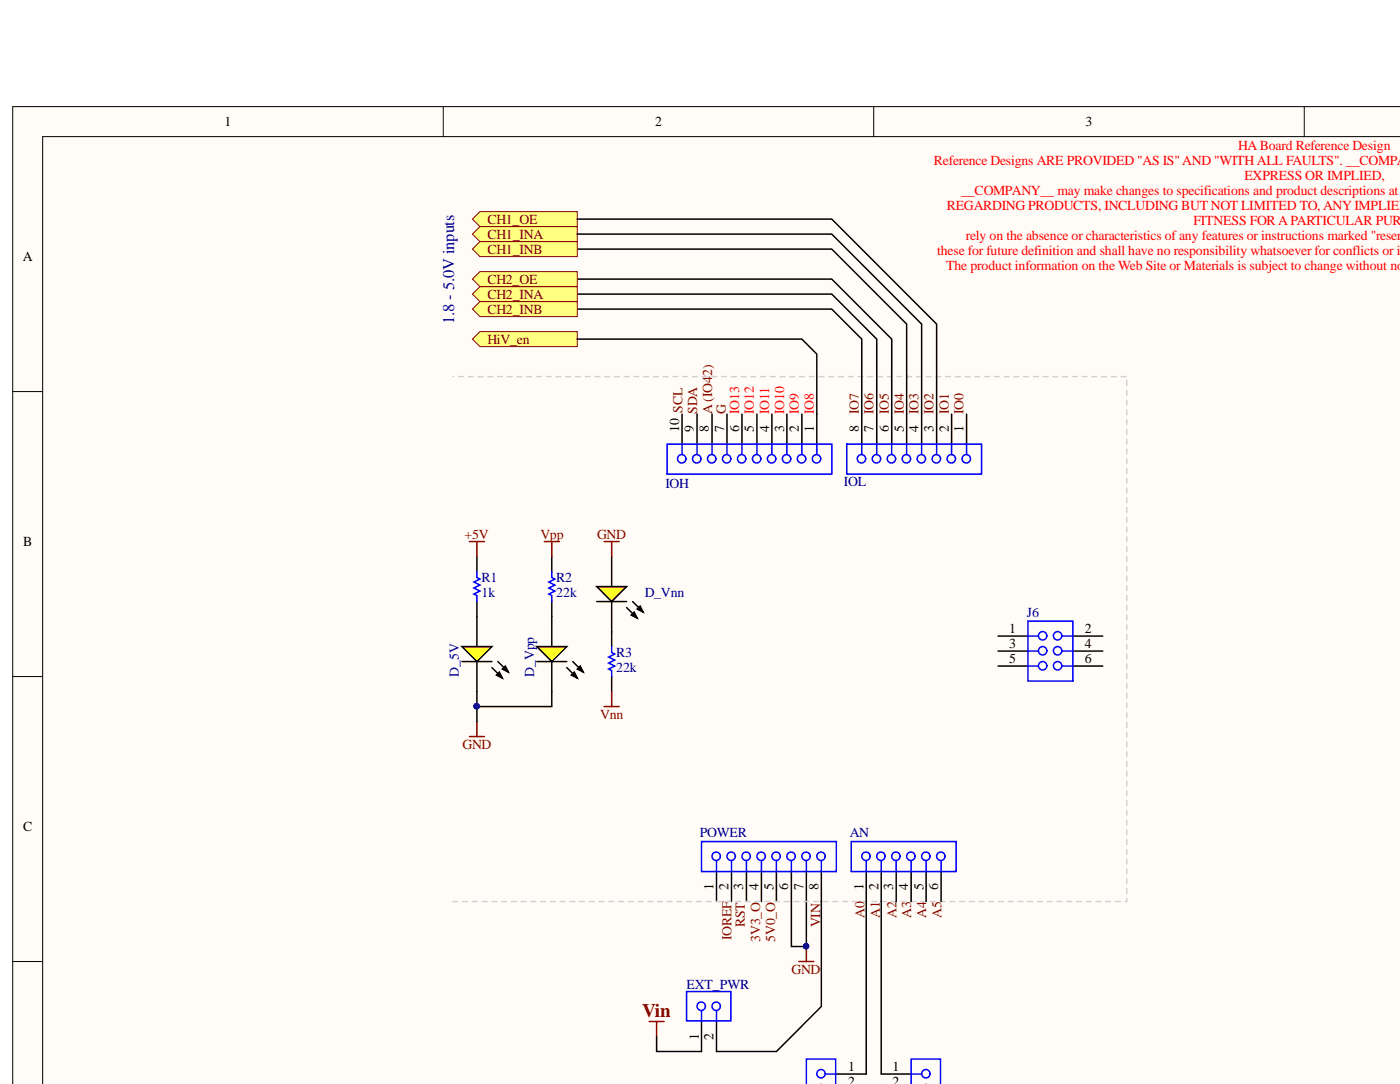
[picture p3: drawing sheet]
<svg xmlns="http://www.w3.org/2000/svg" width="223mm" height="173mm" viewBox="0 0 223 173" stroke-linecap="round" stroke-linejoin="round" font-family="sans-serif">
<g fill="#fffcf8" stroke="#000" stroke-width=".16">
<path d="M2 17h221.4v155.9h-221.4z"/>
<path d="M6.8 21.8h216.6v151.1h-216.6z"/>
</g>
<path d="M70.7 17v4.8M139.4 17v4.8M208 17v4.8M2 62.4h4.8M2 107.9h4.8M2 153.3h4.8" fill="none" stroke="#000" stroke-width=".16"/>
<g fill="none" stroke="#000" stroke-width=".24">
<path d="M159.2 101.4h4.8M159.2 103.8h4.8M159.2 106.2h4.8M171.1 101.4h4.8M171.1 103.8h4.8M171.1 106.2h4.8M114.3 139v4.8M116.7 139v4.8M119.1 139v4.8M121.5 139v4.8M123.8 139v4.8M126.2 139v11.9h2.4v-11.9"/>
<path d="M131 139v4.8M138.2 143.8v27.5h-4.8M140.6 143.8v27.5h4.7"/>
</g>
<g fill="none" stroke="#00f" stroke-width=".24">
<path d="M164 99h7.1v9.6h-7.1zM164 103.8h1.6M164 106.2h1.6M164 101.4h1.6M169.5 103.8h1.6M169.5 106.2h1.6M169.5 101.4h1.6M111.9 134.2h21.5v4.8h-21.5zM114.3 137.3v1.7M116.7 137.3v1.7M119.1 137.3v1.7M121.5 137.3v1.7"/>
<path d="M123.8 137.3v1.7M126.2 137.3v1.7M128.6 137.3v1.7M131 137.3v1.7M128.6 172.9v-4h4.7v4M131.7 171.3h1.7M145.3 172.9v-4h4.7v4M145.3 171.3h1.7"/>
<circle cx="166.3" cy="106.2" r=".67"/>
<circle cx="166.3" cy="103.8" r=".67"/>
<circle cx="166.3" cy="101.4" r=".67"/>
<circle cx="168.7" cy="106.2" r=".67"/>
<circle cx="168.7" cy="103.8" r=".67"/>
<circle cx="168.7" cy="101.4" r=".67"/>
<circle cx="114.2" cy="136.5" r=".67"/>
<circle cx="116.6" cy="136.5" r=".67"/>
<circle cx="119" cy="136.5" r=".67"/>
<circle cx="121.4" cy="136.5" r=".67"/>
<circle cx="123.8" cy="136.5" r=".67"/>
<circle cx="126.2" cy="136.5" r=".67"/>
<circle cx="128.6" cy="136.5" r=".67"/>
<circle cx="131" cy="136.5" r=".67"/>
<circle cx="131" cy="171.2" r=".67"/>
<circle cx="147.7" cy="171.2" r=".67"/>
</g>
<path d="M127.4 153.3h2.4M128.6 150.9v2.4" fill="none" stroke="#800000" stroke-width=".24"/>
<circle cx="128.6" cy="150.9" r=".43" fill="#000080" stroke="#000080" stroke-width=".16"/>
<path d="M72.2 143.8h107.5v-83.7h-107.5" fill="none" stroke="#d0d0d0" stroke-width=".24" stroke-dasharray=".8 .8"/>
<g fill="#ffff80" stroke="#800000" stroke-width=".16">
<path d="M76.5 33.7h15.6v2.4h-15.6l-1.1-1.2z" fill-rule="evenodd"/>
<path d="M76.5 36.1h15.6v2.4h-15.6l-1.1-1.2z" fill-rule="evenodd"/>
</g>
<path d="M92.1 34.9h40.6l16.7 16.8v14.3M92.1 39.7h40.6l11.9 12v14.3M92.1 37.3h40.6l14.3 14.4v14.3M92.1 46.9h40.6l7.1 7.2v11.9M92.1 49.3h40.6l4.8 4.8v11.9M92.1 44.5h40.6l9.5 9.6v11.9" fill="none" stroke="#000" stroke-width=".24"/>
<g fill="#ffff80" stroke="#800000" stroke-width=".16">
<path d="M76.5 45.7h15.6v2.4h-15.6l-1.1-1.2z" fill-rule="evenodd"/>
<path d="M76.5 43.3h15.6v2.4h-15.6l-1.1-1.2z" fill-rule="evenodd"/>
<path d="M76.5 38.5h15.6v2.4h-15.6l-1.1-1.2z" fill-rule="evenodd"/>
<path d="M76.5 48.1h15.6v2.4h-15.6l-1.1-1.2z" fill-rule="evenodd"/>
</g>
<path d="M76.1 98.3v4.8M76.1 105.5v4.8" fill="none" stroke="#000" stroke-width=".24"/>
<path d="M73.7 103.1h4.8l-2.4 2.4z" fill="#ff0" stroke="#000" stroke-width=".24"/>
<path d="M88 98.3v4.8M73.7 105.5h4.8M78.5 106.5l1.6 1.6M79.4 105.5l1.7 1.7M88 105.5v4.8" fill="none" stroke="#000" stroke-width=".24"/>
<path d="M79.7 107.2l.4 .9-.9-.5zM80.6 106.2l.5 1-1-.5z" fill="#000" stroke="#000" stroke-width=".24"/>
<path d="M85.6 103.1h4.8l-2.4 2.4z" fill="#ff0" stroke="#000" stroke-width=".24"/>
<g fill="none" stroke="#000" stroke-width=".24">
<path d="M108.8 66v4.8M111.2 66v4.8M113.6 66v4.8M116 66v4.8M118.3 66v4.8M120.7 66v4.8M123.1 66v4.8M125.5 66v4.8M127.9 66v4.8M130.3 66v4.8M137.5 66v4.8M139.8 66v4.8"/>
<path d="M142.2 66v4.8M144.6 66v4.8M147 66v4.8M149.4 66v4.8M151.8 66v4.8M154.2 66v4.8M76.1 88.8v2.3M76.1 95.9v2.4M88 88.8v2.3M88 95.9v2.4M97.6 88.8v4.7M97.6 95.9v4.8"/>
<path d="M76.1 110.3v4.8M85.6 105.5h4.8M88 110.3v2.4h-11.9M90.4 106.5l1.7 1.6M91.4 105.5l1.6 1.7M138.2 139v4.8M140.6 139v4.8M142.9 139v4.8M145.3 139v4.8M147.7 139v4.8M150.1 139v4.8"/>
</g>
<path d="M91.6 107.2l.5 .9-1-.5zM92.6 106.2l.4 1-.9-.5z" fill="#000" stroke="#000" stroke-width=".24"/>
<path d="M74.9 86.4h2.4M76.1 86.4v2.4M86.8 86.4h2.4M88 86.4v2.4M74.9 117.5h2.4M76.1 115.1v2.4" fill="none" stroke="#800000" stroke-width=".24"/>
<circle cx="76" cy="112.6" r=".43" fill="#000080" stroke="#000080" stroke-width=".16"/>
<g fill="none" stroke="#00f" stroke-width=".24">
<path d="M106.4 70.8h26.3v4.8h-26.3zM108.8 70.8v1.7M111.2 70.8v1.7M113.6 70.8v1.7M116 70.8v1.7M118.3 70.8v1.7M120.7 70.8v1.7M123.1 70.8v1.7M125.5 70.8v1.7M127.9 70.8v1.7M130.3 70.8v1.7M135.1 70.8h21.5v4.8h-21.5z"/>
<path d="M137.5 70.8v1.7M139.8 70.8v1.7M142.2 70.8v1.7M144.6 70.8v1.7M147 70.8v1.7M149.4 70.8v1.7M151.8 70.8v1.7M154.2 70.8v1.7M76.1 91.1v1l.4 .2-.9 .5 .9 .5-.9 .5 .9 .5-.9 .4 .5 .3v.9M88 91.1v1l.5 .2-1 .5 1 .5-1 .5 1 .5-1 .4 .5 .3v.9M135.8 134.2h16.7v4.8h-16.7zM138.2 137.3v1.7"/>
<path d="M140.6 137.3v1.7M142.9 137.3v1.7M145.3 137.3v1.7M147.7 137.3v1.7M150.1 137.3v1.7"/>
<circle cx="108.7" cy="73.2" r=".67"/>
<circle cx="111.1" cy="73.2" r=".67"/>
<circle cx="113.5" cy="73.2" r=".67"/>
<circle cx="115.9" cy="73.2" r=".67"/>
<circle cx="118.3" cy="73.2" r=".67"/>
<circle cx="120.7" cy="73.2" r=".67"/>
<circle cx="123.1" cy="73.2" r=".67"/>
<circle cx="125.5" cy="73.2" r=".67"/>
<circle cx="127.9" cy="73.2" r=".67"/>
<circle cx="130.2" cy="73.2" r=".67"/>
<circle cx="137.4" cy="73.2" r=".67"/>
<circle cx="139.8" cy="73.2" r=".67"/>
<circle cx="142.2" cy="73.2" r=".67"/>
<circle cx="144.6" cy="73.2" r=".67"/>
<circle cx="147" cy="73.2" r=".67"/>
<circle cx="149.3" cy="73.2" r=".67"/>
<circle cx="151.7" cy="73.2" r=".67"/>
<circle cx="154.1" cy="73.2" r=".67"/>
<circle cx="138.1" cy="136.5" r=".67"/>
<circle cx="140.5" cy="136.5" r=".67"/>
<circle cx="142.9" cy="136.5" r=".67"/>
<circle cx="145.3" cy="136.5" r=".67"/>
<circle cx="147.7" cy="136.5" r=".67"/>
<circle cx="150.1" cy="136.5" r=".67"/>
</g>
<path d="M95.2 93.5h4.8l-2.4 2.4z" fill="#ff0" stroke="#000" stroke-width=".24"/>
<path d="M95.2 95.9h4.8M100 96.9l1.6 1.7M100.9 95.9l1.7 1.7M97.6 100.7v2.4M97.6 107.9v2.4" fill="none" stroke="#000" stroke-width=".24"/>
<path d="M101.1 97.6l.5 1-.9-.5zM102.1 96.6l.5 1-1-.5z" fill="#000" stroke="#000" stroke-width=".24"/>
<path d="M97.6 103.1v1l.4 .2-.9 .5 .9 .5-.9 .4 .9 .5-.9 .5 .5 .2v1" fill="none" stroke="#00f" stroke-width=".24"/>
<path d="M96.4 86.4h2.4M97.6 86.4v2.4M96.4 112.7h2.4M97.6 110.3v2.4" fill="none" stroke="#800000" stroke-width=".24"/>
<path d="M76.5 52.9h15.6v2.4h-15.6l-1.1-1.2z" fill-rule="evenodd" fill="#ffff80" stroke="#800000" stroke-width=".16"/>
<path d="M92.1 54.1h35.8l2.4 2.4v9.5M131 143.8v16.7l-7.2 7.2h-9.5v-4.8M111.9 162.9v4.8h-7.2v-2.4" fill="none" stroke="#000" stroke-width=".24"/>
<g fill="none" stroke="#00f" stroke-width=".24">
<path d="M109.5 158.1h7.1v4.7h-7.1zM111.9 161.2v1.7M114.3 161.2v1.7"/>
<circle cx="111.8" cy="160.5" r=".67"/>
<circle cx="114.2" cy="160.5" r=".67"/>
</g>
<path d="M103.5 162.9h2.4M104.7 162.9v2.4" fill="none" stroke="#800000" stroke-width=".24"/>
<text font-size="3" fill="#800000" x="102.4" y="162.2">Vin</text>
<text font-size="2.6" fill="#000080" x="72.4" y="51.7" transform="rotate(-90 72.4 51.7)">1.8 - 5.0V inputs</text>
<g font-size="2.2">
<text x="35.8" y="20.1">1</text>
<text x="104.5" y="20.1">2</text>
<text x="173.1" y="20.1">3</text>
<text x="3.6" y="41.6">A</text>
<text x="108.3" y="68.9" transform="rotate(-90 108.3 68.9)">10 SCL</text>
<text x="110.7" y="68.9" transform="rotate(-90 110.7 68.9)">9</text>
<text x="113.1" y="68.9" transform="rotate(-90 113.1 68.9)">8</text>
<text x="115.5" y="68.9" transform="rotate(-90 115.5 68.9)">7</text>
<text x="117.9" y="68.9" transform="rotate(-90 117.9 68.9)">6</text>
<text x="120.2" y="68.9" transform="rotate(-90 120.2 68.9)">5</text>
<text x="122.7" y="68.9" transform="rotate(-90 122.7 68.9)">4</text>
<text x="125.1" y="68.9" transform="rotate(-90 125.1 68.9)">3</text>
<text x="127.4" y="68.9" transform="rotate(-90 127.4 68.9)">2</text>
<text x="129.8" y="68.9" transform="rotate(-90 129.8 68.9)">1</text>
<text x="137" y="68.9" transform="rotate(-90 137 68.9)">8</text>
<text x="139.3" y="68.9" transform="rotate(-90 139.3 68.9)">7</text>
<text x="141.8" y="68.9" transform="rotate(-90 141.8 68.9)">6</text>
<text x="144.2" y="68.9" transform="rotate(-90 144.2 68.9)">5</text>
<text x="146.5" y="68.9" transform="rotate(-90 146.5 68.9)">4</text>
<text x="148.9" y="68.9" transform="rotate(-90 148.9 68.9)">3</text>
<text x="151.3" y="68.9" transform="rotate(-90 151.3 68.9)">2</text>
<text x="153.7" y="68.9" transform="rotate(-90 153.7 68.9)">1</text>
<text x="3.7" y="87.1">B</text>
<text x="161" y="101">1</text>
<text x="173.1" y="101">2</text>
<text x="161" y="103.3">3</text>
<text x="161" y="105.8">5</text>
<text x="173.1" y="103.3">4</text>
<text x="173.1" y="105.8">6</text>
<text x="3.7" y="132.5">C</text>
<text x="113.8" y="142" transform="rotate(-90 113.8 142)">1</text>
<text x="116.2" y="142" transform="rotate(-90 116.2 142)">2</text>
<text x="118.6" y="142" transform="rotate(-90 118.6 142)">3</text>
<text x="121" y="142" transform="rotate(-90 121 142)">4</text>
<text x="123.4" y="142" transform="rotate(-90 123.4 142)">5</text>
<text x="125.7" y="142" transform="rotate(-90 125.7 142)">6</text>
<text x="128.2" y="142" transform="rotate(-90 128.2 142)">7</text>
<text x="130.6" y="142" transform="rotate(-90 130.6 142)">8</text>
<text x="137.7" y="142" transform="rotate(-90 137.7 142)">1</text>
<text x="140.1" y="142" transform="rotate(-90 140.1 142)">2</text>
<text x="142.5" y="142" transform="rotate(-90 142.5 142)">3</text>
<text x="144.8" y="142" transform="rotate(-90 144.8 142)">4</text>
<text x="147.3" y="142" transform="rotate(-90 147.3 142)">5</text>
<text x="149.7" y="142" transform="rotate(-90 149.7 142)">6</text>
<text x="111.5" y="165.9" transform="rotate(-90 111.5 165.9)">1</text>
<text x="113.8" y="165.9" transform="rotate(-90 113.8 165.9)">2</text>
<text x="135.3" y="173.2">2</text>
<text x="135.3" y="170.8">1</text>
<text x="142.4" y="173.2">2</text>
<text x="142.4" y="170.8">1</text>
</g>
<g font-size="2.2" fill="#f00">
<text x="197.5" y="23.9">HABoard Reference Design</text>
<text x="149" y="26.3">Reference Designs ARE PROVIDED &quot;AS IS&quot;AND &quot;WITH ALL FAULTS&quot;. __COMPAN</text>
<text x="198.5" y="28.8">EXPRESS OR IMPLIED,</text>
<text x="151" y="33.5">REGARDING PRODUCTS, INCLUDING BUT NOT LIMITED TO, ANYIMPLIED</text>
<text x="153.3" y="31.1">__COMPANY__ may make changes to specifications and product descriptions at</text>
<text x="190.4" y="35.9">FITNESS FOR APARTICULAR PUR</text>
<text x="149.5" y="40.7">these for future definition and shall have no responsibility whatsoever for conflicts or in</text>
<text x="154" y="38.3">rely on the absence or characteristics ofany features or instructions marked &quot;reser</text>
<text x="150.9" y="43.1">The product information on the Web Site or Materials is subject to change without not</text>
</g>
<g font-size="2.2" fill="#800000">
<text x="77.7" y="35.7">CH1_OE</text>
<text x="77.7" y="38.1">CH1_INA</text>
<text x="77.7" y="40.4">CH1_INB</text>
<text x="77.7" y="47.6">CH2_INA</text>
<text x="77.7" y="45.3">CH2_OE</text>
<text x="77.7" y="50">CH2_INB</text>
<text x="77.7" y="54.8">HiV_en</text>
<text x="113.6" y="60" transform="rotate(-90 113.6 60)">2)</text>
<text x="111.2" y="66" transform="rotate(-90 111.2 66)">SDA</text>
<text x="113.6" y="66" transform="rotate(-90 113.6 66)">A(IO4</text>
<text x="115.8" y="66" transform="rotate(-90 115.8 66)">G</text>
<text x="137" y="66" transform="rotate(-90 137 66)">IO7</text>
<text x="139.3" y="66" transform="rotate(-90 139.3 66)">IO6</text>
<text x="141.8" y="66" transform="rotate(-90 141.8 66)">IO5</text>
<text x="144.2" y="66" transform="rotate(-90 144.2 66)">IO4</text>
<text x="146.5" y="66" transform="rotate(-90 146.5 66)">IO3</text>
<text x="148.9" y="66" transform="rotate(-90 148.9 66)">IO2</text>
<text x="151.3" y="66" transform="rotate(-90 151.3 66)">IO1</text>
<text x="153.7" y="66" transform="rotate(-90 153.7 66)">IO0</text>
<text x="74.1" y="85.9">+5V</text>
<text x="86.2" y="85.9">Vpp</text>
<text x="95.2" y="85.9">GND</text>
<text x="73.8" y="119.4">GND</text>
<text x="95.7" y="114.6">Vnn</text>
<text x="116.7" y="149.9" transform="rotate(-90 116.7 149.9)">IOREF</text>
<text x="118.8" y="147.8" transform="rotate(-90 118.8 147.8)">RST</text>
<text x="130.8" y="147.8" transform="rotate(-90 130.8 147.8)">VIN</text>
<text x="137.9" y="146.4" transform="rotate(-90 137.9 146.4)">A0</text>
<text x="140.4" y="146.4" transform="rotate(-90 140.4 146.4)">A1</text>
<text x="143" y="146.4" transform="rotate(-90 143 146.4)">A2</text>
<text x="145.3" y="146.4" transform="rotate(-90 145.3 146.4)">A3</text>
<text x="147.7" y="146.4" transform="rotate(-90 147.7 146.4)">A4</text>
<text x="150.2" y="146.4" transform="rotate(-90 150.2 146.4)">A5</text>
<text x="121.3" y="150.2" transform="rotate(-90 121.3 150.2)">3V3_O</text>
<text x="123.6" y="150.2" transform="rotate(-90 123.6 150.2)">5V0_O</text>
<text x="126.2" y="155.3">GND</text>
</g>
<g font-size="2.2" fill="#c00">
<text x="117.9" y="66" transform="rotate(-90 117.9 66)">IO13</text>
<text x="120.2" y="66" transform="rotate(-90 120.2 66)">IO12</text>
<text x="122.7" y="66" transform="rotate(-90 122.7 66)">IO11</text>
<text x="125.1" y="66" transform="rotate(-90 125.1 66)">IO10</text>
<text x="127.4" y="66" transform="rotate(-90 127.4 66)">IO9</text>
<text x="129.8" y="66" transform="rotate(-90 129.8 66)">IO8</text>
</g>
<g font-size="2.2" fill="#000080">
<text x="106.1" y="77.8">IOH</text>
<text x="134.6" y="77.5">IOL</text>
<text x="76.8" y="92.8">R1</text>
<text x="76.8" y="95.2">1k</text>
<text x="88.7" y="92.8">R2</text>
<text x="88.7" y="95.2">22k</text>
<text x="102.8" y="95.2">D_Vnn</text>
<text x="163.8" y="98.3">J6</text>
<text x="73.2" y="107.9" transform="rotate(-90 73.2 107.9)">D_5V</text>
<text x="85.2" y="107.9" transform="rotate(-90 85.2 107.9)">D_Vpp</text>
<text x="98.3" y="104.8">R3</text>
<text x="98.3" y="107.2">22k</text>
<text x="111.6" y="133.5">POWER</text>
<text x="135.5" y="133.5">AN</text>
<text x="109.5" y="157.6">EXT_PWR</text>
</g>
</svg>
